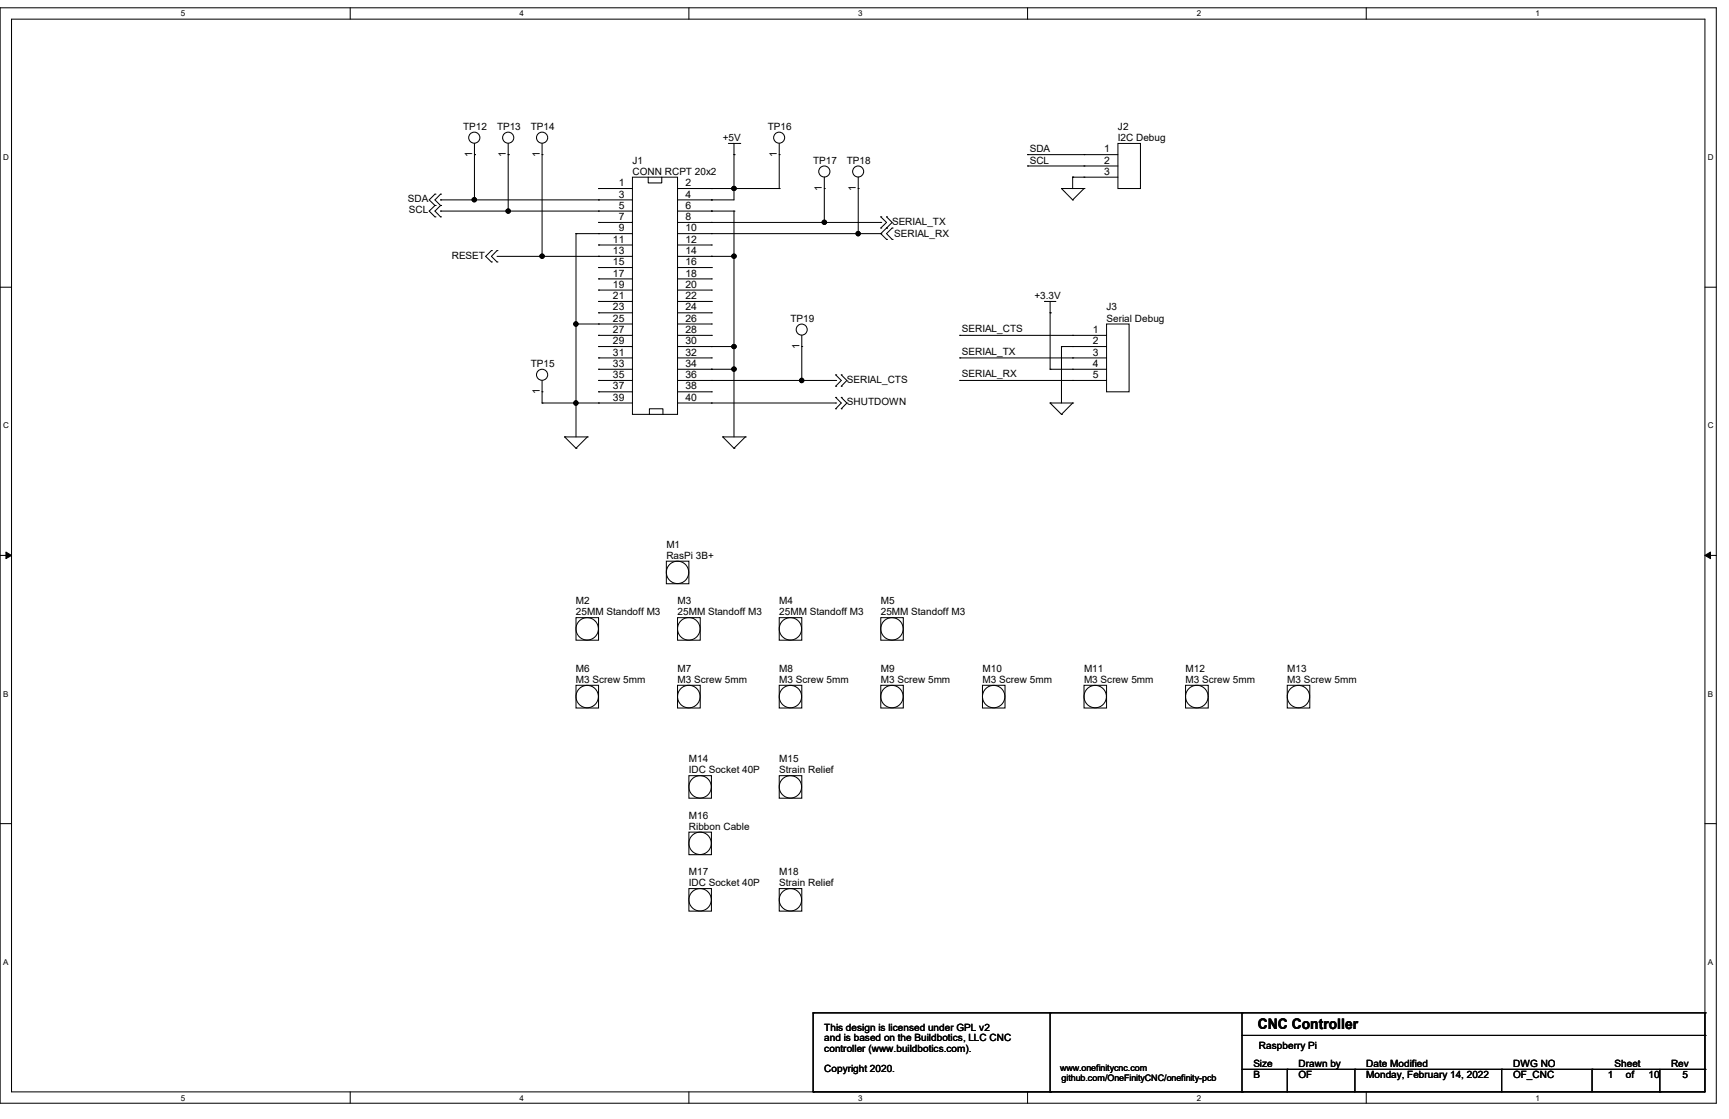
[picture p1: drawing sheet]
<svg xmlns="http://www.w3.org/2000/svg" width="432mm" height="279mm" viewBox="0 0 432 279" stroke-linecap="round" stroke-linejoin="round" font-family="sans-serif">
<path d="M0 1.9h428.6v273.6h-428.6zM2.9 4.8h422.9v267.8h-422.9z" fill="none" stroke="#000" stroke-width=".25"/>
<g fill="#fff">
<path d="M45.2 2.3h1.1v2.2h-1.1z"/>
<path d="M45.2 273h1.1v2.2h-1.1z"/>
</g>
<path d="M87.5 1.9v2.9M87.5 272.6v2.9" fill="none" stroke="#000" stroke-width=".25"/>
<g fill="#fff">
<path d="M129.8 2.3h1.1v2.2h-1.1z"/>
<path d="M129.8 273h1.1v2.2h-1.1z"/>
</g>
<path d="M172 1.9v2.9M172 272.6v2.9" fill="none" stroke="#000" stroke-width=".25"/>
<g fill="#fff">
<path d="M214.3 2.3h1.1v2.2h-1.1z"/>
<path d="M214.3 273h1.1v2.2h-1.1z"/>
</g>
<path d="M256.6 1.9v2.9M256.6 272.6v2.9" fill="none" stroke="#000" stroke-width=".25"/>
<g fill="#fff">
<path d="M298.9 2.3h1.1v2.2h-1.1z"/>
<path d="M298.9 273h1.1v2.2h-1.1z"/>
</g>
<path d="M341.2 1.9v2.9M341.2 272.6v2.9" fill="none" stroke="#000" stroke-width=".25"/>
<g fill="#fff">
<path d="M383.5 2.3h1.1v2.2h-1.1z"/>
<path d="M383.5 273h1.1v2.2h-1.1z"/>
<path d="M.8 38.2h1.4v2.3h-1.4z"/>
<path d="M426.5 38.2h1.4v2.3h-1.4z"/>
<path d="M.8 105.2h1.4v2.2h-1.4z"/>
<path d="M426.5 105.2h1.4v2.2h-1.4z"/>
</g>
<path d="M0 71.7h2.9M425.8 71.7h2.8" fill="none" stroke="#000" stroke-width=".25"/>
<g fill="#fff">
<path d="M.8 172.1h1.3v2.3h-1.3z"/>
<path d="M426.5 172.1h1.3v2.3h-1.3z"/>
</g>
<path d="M0 138.7h2.9M425.8 138.7h2.8" fill="none" stroke="#000" stroke-width=".25"/>
<path d="M1.5 137.8l1.4 .9-1.4 .8zM425.8 138.7l1.4-.9v1.7z" fill="#000" stroke="#000" stroke-width=".25"/>
<g fill="#fff">
<path d="M.8 239.1h1.3v2.2h-1.3z"/>
<path d="M426.5 239.1h1.3v2.2h-1.3z"/>
</g>
<g fill="none" stroke="#000" stroke-width=".25">
<path d="M118.5 38.6h.1M118.5 35.8v14.1M126.9 38.6h.1M126.9 35.8v16.9M135.4 38.6h.1M135.4 35.8v28.2M181.9 35.8h2.8M183.3 38.6h.1M183.3 35.8v14.1h-14.1M184.7 35.8h.1M194.6 38.6h.1M194.6 35.8v11.3"/>
<path d="M256.6 38.6h.1M256.6 38.6h22.6M270.7 38.6h.1M279.2 35.8h5.6v11.3h-5.6zM108.6 48.5h.1M108.6 51.3h.1M108.6 54.1h.1M108.6 48.5l-1.4 1.4 1.4 1.4M108.6 51.3l-1.4 1.4 1.4 1.4M110 48.5h.1M110 51.3h.1M110 54.1h.1"/>
<path d="M110 49.9h.1M110 52.7h.1M110 48.5l-1.4 1.4 1.4 1.4M110 51.3l-1.4 1.4 1.4 1.4M110 49.9h47.9M110 52.7h47.9M118.5 49.9h.1M126.9 52.7h.1M143.8 58.3h.1M143.8 58.3h14.1M143.8 58.3v50.8M149.5 47.1h.1"/>
<path d="M149.5 49.9h.1M149.5 52.7h.1M149.5 55.5h.1M149.5 58.3h.1M149.5 47.1h8.4M149.5 55.5h8.4M157.9 44.2h11.3v59.3h-11.3zM161.9 44.2v1.5h3.4v-1.5M169.2 47.1h25.4M169.2 52.7h14.1M169.2 55.5h50.8M169.2 58.3h50.8"/>
<path d="M177.7 47.1h.1M177.7 49.9h.1M177.7 52.7h.1M177.7 55.5h.1M177.7 58.3h.1M183.3 52.7h.1M183.3 47.1h.1M183.3 52.7v56.4M194.6 47.1h.1M205.9 47.1h.1M205.9 55.5h.1M205.9 44.2v11.3"/>
<path d="M214.3 47.1h.1M214.3 58.3h.1M214.3 44.2v14.1M220 56.9h.1M220 54.1h.1M220 55.5h.1M220 58.3h.1M220 54.1l1.4 1.4-1.4 1.4M220 58.3l1.4 1.5M221.4 56.9h.1M221.4 54.1h.1M221.4 59.8h.1"/>
<path d="M221.4 54.1l1.4 1.4-1.4 1.4M221.4 56.9l-1.4 1.4M222.8 59.8h.1M222.8 56.9h.1M222.8 56.9l-1.4 1.4 1.4 1.5M256.6 41.4h.1M256.6 41.4h22.6M265.1 47.1h.1M265.1 47.1h5.6M265.1 47.1l2.8 2.8M267.9 49.9h.1M267.9 44.2h.1"/>
<path d="M267.9 44.2h11.3M267.9 44.2v2.9M270.7 47.1h.1M270.7 41.4h.1M270.7 44.2h.1M270.7 47.1l-2.8 2.8M122.7 62.6h.1M122.7 65.4h.1M122.7 62.6l-1.4 1.4 1.4 1.4M124.1 62.6h.1M124.1 65.4h.1M124.1 62.6l-1.4 1.4 1.4 1.4"/>
<path d="M124.1 64h33.8M135.4 64h.1M149.5 61.2h.1M149.5 64h.1M149.5 66.8h.1M149.5 69.6h.1M149.5 72.4h.1M149.5 75.3h.1M149.5 78.1h.1M149.5 75.3h8.4M149.5 61.2h8.4M149.5 66.8h8.4"/>
<path d="M149.5 69.6h8.4M149.5 72.4h8.4M149.5 78.1h8.4M169.2 75.3h8.5M169.2 61.2h8.5M169.2 64h14.1M169.2 66.8h8.5M169.2 69.6h8.5M169.2 72.4h8.5M169.2 78.1h8.5M177.7 61.2h.1M177.7 64h.1"/>
<path d="M177.7 66.8h.1M177.7 69.6h.1M177.7 72.4h.1M177.7 75.3h.1M177.7 78.1h.1M183.3 64h.1M260.9 75.3h.1M260.9 75.3h2.8M262.3 78.1h.1M262.3 75.3v16.9M135.4 97.8h.1M135.4 95v5.6"/>
<path d="M143.8 80.9h.1M143.8 80.9h14.1M149.5 80.9h.1M149.5 83.7h.1M149.5 86.5h.1M149.5 89.4h.1M149.5 92.2h.1M149.5 95h.1M149.5 97.8h.1M149.5 83.7h8.4M149.5 86.5h8.4M149.5 89.4h8.4"/>
<path d="M149.5 92.2h8.4M149.5 95h8.4M149.5 97.8h8.4M169.2 80.9h8.5M169.2 83.7h8.5M169.2 86.5h14.1M169.2 89.4h8.5M169.2 92.2h14.1M169.2 95h39.5M169.2 97.8h8.5M177.7 80.9h.1M177.7 83.7h.1"/>
<path d="M177.7 86.5h.1M177.7 89.4h.1M177.7 92.2h.1M177.7 95h.1M177.7 97.8h.1M183.3 86.5h.1M183.3 92.2h.1M200.2 86.5h.1M200.2 95h.1M200.2 83.7v11.3M208.7 96.4h.1M208.7 93.6h.1"/>
<path d="M208.7 99.2h.1M208.7 95h.1M208.7 93.6l1.4 1.4-1.4 1.4M208.7 99.2l1.4 1.4-1.4 1.5M210.1 96.4h.1M210.1 93.6h.1M210.1 99.2h.1M210.1 93.6l1.4 1.4-1.4 1.4M210.1 99.2l1.4 1.4-1.4 1.5M239.7 83.7h.1M239.7 89.4h.1M239.7 95h.1"/>
<path d="M239.7 83.7h36.7M239.7 89.4h36.7M239.7 95h36.7M262.3 92.2h.1M262.3 92.2h14.1M265.1 86.5h.1M265.1 86.5h11.3M265.1 86.5v14.1M267.9 83.7h.1M267.9 86.5h.1M267.9 89.4h.1M267.9 92.2h.1"/>
<path d="M267.9 95h.1M276.4 80.9h5.6v16.9h-5.6zM135.4 100.6h.1M135.4 100.6h22.5M141 109.1h.1M141 109.1h5.7M141 109.1l2.8 2.8M143.8 111.9h.1M143.8 100.6h.1M146.7 109.1h.1M146.7 109.1l-2.9 2.8M149.5 100.6h.1"/>
<path d="M162.2 103.5v-1.4h3.4v1.4M169.2 100.6h39.5M177.7 100.6h.1M180.5 109.1h.1M180.5 109.1h5.6M180.5 109.1l2.8 2.8M183.3 111.9h.1M186.1 109.1h.1M186.1 109.1l-2.8 2.8M208.7 102.1h.1M208.7 100.6h.1M210.1 102.1h.1"/>
<path d="M262.3 100.6h.1M262.3 100.6h5.6M262.3 100.6l2.8 2.9M265.1 103.5h.1M267.9 100.6h.1M267.9 100.6l-2.8 2.9M143.8 154.2h5.7v5.7h-5.7zM166.4 140.1h5.6v5.7h-5.6zM169.2 154.2h5.7v5.7h-5.7zM194.6 154.2h5.6v5.7h-5.6zM220 154.2h5.6v5.7h-5.6zM143.8 171.1h5.7v5.7h-5.7z"/>
<path d="M169.2 171.1h5.7v5.7h-5.7zM194.6 171.1h5.6v5.7h-5.6zM220 171.1h5.6v5.7h-5.6zM245.4 171.1h5.6v5.7h-5.6zM270.7 171.1h5.7v5.7h-5.7zM296.1 171.1h5.7v5.7h-5.7zM321.5 171.1h5.6v5.7h-5.6zM172 193.7h5.7v5.6h-5.7zM194.6 193.7h5.6v5.6h-5.6zM0 205.7h2.9M172 207.8h5.7v5.6h-5.7zM425.8 205.7h2.8"/>
<path d="M172 221.9h5.7v5.6h-5.7zM194.6 221.9h5.6v5.6h-5.6zM203.1 252.9h.1M203.1 252.9h222.7M203.1 252.9v19.7M262.3 252.9h.1M262.3 252.9v19.7M310.2 252.9h.1M310.2 258.5h115.6M310.2 252.9v19.7M425.8 258.5h.1M425.8 252.9h.1"/>
<path d="M425.8 252.9v19.7h-222.7M203.1 272.6h.1M262.3 272.6h.1M310.2 272.6h.1M310.2 267h115.6M321.5 267h.1M321.5 267v5.6M338.4 267h.1M338.4 267v5.6M375 267h.1M375 267v5.6M397.6 267h.1"/>
<path d="M397.6 267v5.6M414.5 272.6h.1M414.5 267v5.6M425.8 267h.1"/>
<circle cx="118.5" cy="34.4" r="1.39"/>
<circle cx="126.9" cy="34.4" r="1.39"/>
<circle cx="135.4" cy="34.4" r="1.39"/>
<circle cx="194.6" cy="34.4" r="1.38"/>
<circle cx="205.9" cy="42.8" r="1.39"/>
<circle cx="214.3" cy="42.8" r="1.38"/>
<circle cx="135.4" cy="93.6" r="1.39"/>
<circle cx="200.2" cy="82.3" r="1.38"/>
<circle cx="146.6" cy="157" r="2.79"/>
<circle cx="169.2" cy="142.9" r="2.79"/>
<circle cx="172" cy="157" r="2.82"/>
<circle cx="197.4" cy="157" r="2.79"/>
<circle cx="222.8" cy="157" r="2.79"/>
<circle cx="146.6" cy="173.9" r="2.79"/>
<circle cx="172" cy="173.9" r="2.82"/>
<circle cx="197.4" cy="173.9" r="2.79"/>
<circle cx="222.8" cy="173.9" r="2.79"/>
<circle cx="248.2" cy="173.9" r="2.79"/>
<circle cx="273.5" cy="173.9" r="2.79"/>
<circle cx="298.9" cy="173.9" r="2.82"/>
<circle cx="324.3" cy="173.9" r="2.79"/>
<circle cx="174.8" cy="196.5" r="2.79"/>
<circle cx="197.4" cy="196.5" r="2.79"/>
<circle cx="174.8" cy="210.6" r="2.79"/>
<circle cx="174.8" cy="224.7" r="2.79"/>
<circle cx="197.4" cy="224.7" r="2.79"/>
</g>
<g fill="#000" stroke="#000" stroke-width=".25">
<circle cx="118.5" cy="49.9" r=".54"/>
<circle cx="126.9" cy="52.7" r=".54"/>
<circle cx="183.3" cy="47.1" r=".54"/>
<circle cx="205.9" cy="55.5" r=".54"/>
<circle cx="214.3" cy="58.3" r=".54"/>
<circle cx="135.4" cy="64" r=".54"/>
<circle cx="183.3" cy="64" r=".54"/>
<circle cx="143.8" cy="80.9" r=".54"/>
<circle cx="183.3" cy="92.2" r=".54"/>
<circle cx="183.3" cy="86.5" r=".54"/>
<circle cx="200.2" cy="95" r=".54"/>
<circle cx="143.8" cy="100.6" r=".54"/>
</g>
<text font-size="3.6" x="314.2" y="256.8">CNC Controller</text>
<g font-size="2.5">
<text x="115.7" y="32.4">TP12</text>
<text x="124.1" y="32.4">TP13</text>
<text x="132.6" y="32.4">TP14</text>
<text x="180.5" y="35.2">+5V</text>
<text x="191.8" y="32.4">TP16</text>
<text x="279.2" y="32.4">J2</text>
<text x="279.2" y="35.2">I2C Debug</text>
<text x="117.9" y="39.2" transform="rotate(-90 117.9 39.2)">1</text>
<text x="126.3" y="39.2" transform="rotate(-90 126.3 39.2)">1</text>
<text x="134.8" y="39.2" transform="rotate(-90 134.8 39.2)">1</text>
<text x="157.9" y="40.9">J1</text>
<text x="194" y="39.2" transform="rotate(-90 194 39.2)">1</text>
<text x="203.1" y="40.9">TP17</text>
<text x="211.5" y="40.9">TP18</text>
<text x="257.2" y="38.1">SDA</text>
<text x="257.2" y="40.9">SCL</text>
<text x="275.8" y="38">1</text>
<text x="275.8" y="40.9">2</text>
<text x="154.5" y="46.5">1</text>
<text x="157.9" y="43.7">CONN RCPT 20x2</text>
<text x="171.2" y="46.5">2</text>
<text x="205.3" y="47.7" transform="rotate(-90 205.3 47.7)">1</text>
<text x="213.7" y="47.7" transform="rotate(-90 213.7 47.7)">1</text>
<text x="275.8" y="43.6">3</text>
<text x="101.9" y="50.5">SDA</text>
<text x="102.1" y="53.3">SCL</text>
<text x="154.5" y="49.3">3</text>
<text x="154.5" y="52.1">5</text>
<text x="171.2" y="49.3">4</text>
<text x="171.2" y="52.1">6</text>
<text x="154.5" y="54.9">7</text>
<text x="154.5" y="57.7">9</text>
<text x="171.2" y="54.9">8</text>
<text x="171.2" y="57.7">10</text>
<text x="222.8" y="56.1">SERIAL_TX</text>
<text x="223.3" y="59.2">SERIAL_RX</text>
<text x="112.8" y="64.6">RESET</text>
<text x="153.1" y="60.6">11</text>
<text x="153.1" y="63.4">13</text>
<text x="171.2" y="60.6">12</text>
<text x="171.2" y="63.4">14</text>
<text x="153.1" y="66.2">15</text>
<text x="153.1" y="69">17</text>
<text x="153.1" y="71.8">19</text>
<text x="171.2" y="66.2">16</text>
<text x="171.2" y="69">18</text>
<text x="171.2" y="71.8">20</text>
<text x="153.1" y="74.7">21</text>
<text x="153.1" y="77.5">23</text>
<text x="171.2" y="74.7">22</text>
<text x="171.2" y="77.5">24</text>
<text x="258.3" y="74.7">+3.3V</text>
<text x="276.4" y="77.5">J3</text>
<text x="153.1" y="80.3">25</text>
<text x="153.1" y="83.1">27</text>
<text x="171.2" y="80.3">26</text>
<text x="171.2" y="83.1">28</text>
<text x="197.4" y="80.3">TP19</text>
<text x="240.2" y="83">SERIAL_CTS</text>
<text x="272.9" y="83.1">1</text>
<text x="276.4" y="80.3">Serial Debug</text>
<text x="153.1" y="85.9">29</text>
<text x="153.1" y="88.8">31</text>
<text x="171.2" y="85.9">30</text>
<text x="171.2" y="88.8">32</text>
<text x="199.6" y="87.2" transform="rotate(-90 199.6 87.2)">1</text>
<text x="240.2" y="88.6">SERIAL_TX</text>
<text x="272.9" y="85.9">2</text>
<text x="272.9" y="88.8">3</text>
<text x="132.6" y="91.6">TP15</text>
<text x="153.1" y="91.6">33</text>
<text x="153.1" y="94.4">35</text>
<text x="171.2" y="91.6">34</text>
<text x="171.2" y="94.4">36</text>
<text x="211.5" y="95.5">SERIAL_CTS</text>
<text x="240.2" y="94.2">SERIAL_RX</text>
<text x="272.9" y="91.6">4</text>
<text x="272.9" y="94.4">5</text>
<text x="134.8" y="98.4" transform="rotate(-90 134.8 98.4)">1</text>
<text x="153.1" y="97.2">37</text>
<text x="153.1" y="100">39</text>
<text x="171.2" y="97.2">38</text>
<text x="171.2" y="100">40</text>
<text x="211.5" y="101.2">SHUTDOWN</text>
<text x="166.4" y="136.7">M1</text>
<text x="166.4" y="139.5">RasPi 3B+</text>
<text x="143.8" y="150.8">M2</text>
<text x="143.8" y="153.6">25MM Standoff M3</text>
<text x="169.2" y="150.8">M3</text>
<text x="169.2" y="153.6">25MM Standoff M3</text>
<text x="194.6" y="150.8">M4</text>
<text x="194.6" y="153.6">25MM Standoff M3</text>
<text x="220" y="150.8">M5</text>
<text x="220" y="153.6">25MM Standoff M3</text>
<text x="143.8" y="167.7">M6</text>
<text x="169.2" y="167.7">M7</text>
<text x="194.6" y="167.7">M8</text>
<text x="220" y="167.7">M9</text>
<text x="245.4" y="167.7">M10</text>
<text x="270.7" y="167.7">M11</text>
<text x="296.1" y="167.7">M12</text>
<text x="321.5" y="167.7">M13</text>
<text x="143.8" y="170.6">M3 Screw 5mm</text>
<text x="169.2" y="170.6">M3 Screw 5mm</text>
<text x="194.6" y="170.6">M3 Screw 5mm</text>
<text x="220" y="170.6">M3 Screw 5mm</text>
<text x="245.4" y="170.6">M3 Screw 5mm</text>
<text x="270.7" y="170.6">M3 Screw 5mm</text>
<text x="296.1" y="170.6">M3 Screw 5mm</text>
<text x="321.5" y="170.6">M3 Screw 5mm</text>
<text x="172" y="190.3">M14</text>
<text x="194.6" y="190.3">M15</text>
<text x="172" y="193.1">IDC Socket 40P</text>
<text x="194.6" y="193.1">Strain Relief</text>
<text x="172" y="204.4">M16</text>
<text x="172" y="207.2">Ribbon Cable</text>
<text x="172" y="218.5">M17</text>
<text x="172" y="221.3">IDC Socket 40P</text>
<text x="194.6" y="218.5">M18</text>
<text x="194.6" y="221.3">Strain Relief</text>
<text x="205.9" y="257.4">This design is licensed under GPL v2</text>
<text x="205.9" y="260">and is based on the Buildbotics, LLC CNC</text>
<text x="205.9" y="262.6">controller (www.buildbotics.com).</text>
<text x="314.4" y="261.9">Raspberry Pi</text>
<text x="205.9" y="267.7">Copyright 2020.</text>
<text x="313" y="266.4">Size</text>
<text x="313" y="269.2">B</text>
<text x="324.3" y="269.2">OF</text>
<text x="324.3" y="266.4">Drawn by</text>
<text x="341.2" y="266.4">Date Modified</text>
<text x="341.2" y="269.2">Monday, February 14, 2022</text>
<text x="377.9" y="269.2">OF_CNC</text>
<text x="377.9" y="266.4">DWG NO</text>
<text x="401.5" y="269.2">1</text>
<text x="403.2" y="266.4">Sheet</text>
<text x="406.1" y="269.2">of</text>
<text x="411.7" y="269.2">10</text>
<text x="417.3" y="266.4">Rev</text>
<text x="420.2" y="269.2">5</text>
</g>
<g font-size="2.2">
<text x="264.8" y="267.3">www.onefinitycnc.com</text>
<text x="265.1" y="269.9">github.com/OneFinityCNC/onefinity-pcb</text>
</g>
<g font-size="2">
<text x="45.2" y="4.1">5</text>
<text x="129.8" y="4.1">4</text>
<text x="214.3" y="4.1">3</text>
<text x="298.9" y="4.1">2</text>
<text x="383.5" y="4.1">1</text>
<text x=".8" y="40">D</text>
<text x="426.5" y="40">D</text>
<text x=".8" y="107">C</text>
<text x="426.5" y="107">C</text>
<text x=".8" y="173.9">B</text>
<text x="426.5" y="173.9">B</text>
<text x=".8" y="240.9">A</text>
<text x="426.5" y="240.9">A</text>
<text x="45.2" y="274.8">5</text>
<text x="129.8" y="274.8">4</text>
<text x="214.3" y="274.8">3</text>
<text x="298.9" y="274.8">2</text>
<text x="383.5" y="274.8">1</text>
</g>
</svg>
